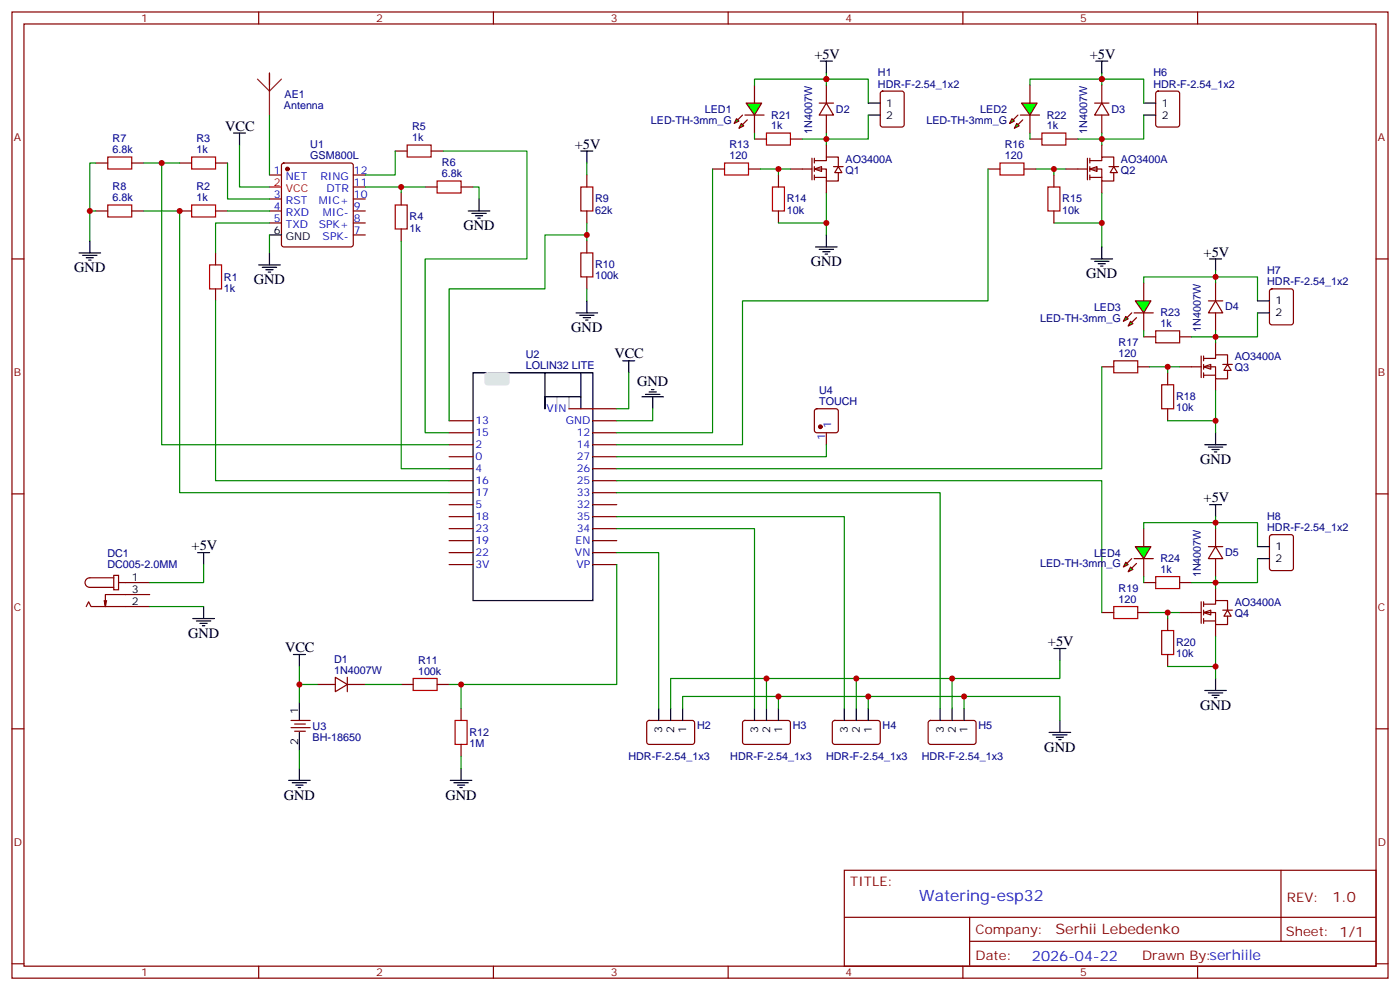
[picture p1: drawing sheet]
<svg xmlns="http://www.w3.org/2000/svg" width="412mm" height="292mm" viewBox="0 0 412 292" stroke-linecap="round" stroke-linejoin="round" font-family="sans-serif">
<g fill="none" stroke="#870000" stroke-width=".35">
<path d="M3.5 3.5h405.4v284.4h-405.4zM7.1 7.1h398.2v277.2h-398.2zM76.2 3.5v3.6M145.3 3.5v3.6M214.5 3.5v3.6M283.6 3.5v3.6M352.8 3.5v3.6M3.5 76.2h3.6M405.3 76.2h3.6M3.5 145.3h3.6M405.3 145.3h3.6M3.5 214.5h3.6"/>
<path d="M405.3 214.5h3.6M248.7 256.1h156.6v28.2h-156.6zM377.3 256.1v20.9M248.7 270h156.5M285.6 277h119.6M285.6 270v14.1M3.5 283.6h3.6M76.2 284.3v3.6M145.3 284.3v3.6M214.5 284.3v3.6M283.6 284.3v3.6M352.8 284.3v3.6"/>
<path d="M405.3 283.6h3.6"/>
</g>
<path d="M139.3 109.7h35.3v67h-35.3zM171.1 116.8v3.5M160.5 120.3v-3.5v3.5" fill="none" stroke="#000" stroke-width=".35"/>
<path d="M143.1 109.9l.5-.2 5.9 .1 .4 .6v2.4l-.7 .4h-5.9l-.4-.7v-2.1z" fill="#dedede" stroke="#dedede" stroke-width=".35"/>
<path d="M164 116.8v3.5M167.6 116.8v3.5" fill="none" stroke="#ccc" stroke-width=".35"/>
<path d="M160.5 109.7h10.6v7.1h-10.6z" fill="#fff" stroke="#000" stroke-width=".35"/>
<g fill="none" stroke="#870000" stroke-width=".35">
<path d="M79.4 21.5v5.3M28.2 48h3.5M38.8 48h3.5M52.9 48h3.5M63.5 48h3.5M79.4 51.5h3.5M79.4 58.6h3.5M83.1 48.2l.5-.2h19.8l.5 .2 .2 .5v23.3l-.3 .5-.4 .2h-19.8l-.5-.3-.2-.4v-23.3zM104.1 51.5h3.5M104.1 58.6h3.5M104.1 55h3.5M116.4 44.4h3.5"/>
<path d="M118.2 56.8v3.5M125.2 55h3.6M127 44.4h3.5M135.8 55h3.5M172.9 51.5v3.5M28.2 62.1h3.5M38.8 62.1h3.5M52.9 62.1h3.5M63.5 62.1h3.5M63.5 74.4v3.6M79.4 62.1h3.5M79.4 65.6h3.5"/>
<path d="M104.1 62.1h3.5M104.1 65.6h3.5M104.1 69.1h3.5M118.2 67.4v3.5M172.9 62.1v3.5M172.9 70.9v3.5M63.5 85v3.5M172.9 81.5v3.5M132.3 137.9h7M132.3 134.4h7M132.3 130.9h7M132.3 127.4h7"/>
<path d="M132.3 123.8h7M167.6 120.3h14.1M174.6 137.9h7.1M174.6 134.4h7.1M174.6 130.9h7.1M174.6 127.4h7.1M174.6 123.8h7.1M132.3 159.1h7M132.3 155.6h7M132.3 152h7M132.3 148.5h7M132.3 145h7"/>
<path d="M132.3 141.5h7M174.6 159.1h7.1M174.6 155.6h7.1M174.6 152h7.1M174.6 148.5h7.1M174.6 145h7.1M174.6 141.5h7.1M132.3 162.6h7M132.3 166.2h7M174.6 162.6h7.1M174.6 166.2h7.1M98.8 199.3l3.5 2.1-3.5 2.2z"/>
<path d="M102.3 199.3v4.3M85.7 214.1h5.7M85.7 212h5.7M86.8 215.2h3.2M86.8 213.1h3.2M93.5 201.4h5.3M102.3 201.4h5.3M118.2 201.4h3.5M128.8 201.4h3.5M135.8 208.5v3.5M135.8 219.1v3.5"/>
</g>
<circle cx="84.7" cy="49.7" r=".53" fill="#870000" stroke="#870000" stroke-width=".35"/>
<path d="M79.4 55h3.5" fill="none" stroke="#f00" stroke-width=".35"/>
<g fill="none" stroke="#000" stroke-width=".35">
<path d="M68.8 39.2h3.5M70.6 39.2v3.5M141.1 58.6v3.5M171.1 44.4h3.5M172.9 44.4v3.6M23.3 74.4h6.3M24.3 75.1h4.3M25.4 75.8h2.1M26.1 76.6h.7M26.5 70.9v3.5M76.2 78h6.3M77.3 78.7h4.2"/>
<path d="M78.3 79.4h2.1M79.4 69.1h3.5M79.4 74.4v3.6M137.9 62.1h6.4M139 62.8h4.2M140.1 63.5h2.1M140.8 64.2h.7M79 80.1h.7M169.7 92.1h6.3M170.7 92.8h4.3M171.8 93.5h2.1M172.5 94.2h.7"/>
<path d="M172.9 88.5v3.6M183.4 106.2h3.6M185.2 106.2v3.5M86.4 192.6h3.6M88.2 192.6v3.5M88.2 206.7v5.3M88.2 215.5v5.3M85 229.7h6.4M86.1 230.4h4.2M87.1 231.1h2.2M87.8 231.8h.7M88.2 226.1v3.6"/>
<path d="M132.6 229.7h6.4M133.7 230.4h4.2M134.8 231.1h2.1M135.5 231.8h.7M135.8 226.1v3.6"/>
</g>
<path d="M31.7 46.2h7.1v3.5h-7.1zM56.4 46.2h7.1v3.5h-7.1zM119.9 42.7h7.1v3.5h-7.1zM128.8 53.3h7v3.5h-7zM171.1 55h3.5v7.1h-3.5zM31.7 60.3h7.1v3.6h-7.1zM56.4 60.3h7.1v3.6h-7.1zM61.7 78h3.6v7h-3.6zM116.4 60.3h3.5v7.1h-3.5zM171.1 74.4h3.5v7.1h-3.5zM121.7 199.7h7.1v3.5h-7.1zM134.1 212h3.5v7.1h-3.5z" fill="none" stroke="#a10000" stroke-width=".35"/>
<g fill="none" stroke="#008700" stroke-width=".35">
<path d="M79.4 33.9v17.6M28.2 48h-1.7v14.1M42.3 48h5.3v82.9h84.7M47.6 48h5.3M67 48v10.6h12.4M70.6 42.7v12.3h8.8M107.6 55h17.6M116.4 44.4v7.1h-8.8M118.2 55v1.8M130.5 44.4h24.7v31.8h-30v51.2h7.1M139.3 55h1.8v3.6M172.9 48v3.5"/>
<path d="M28.2 62.1h-1.7v8.8M42.3 62.1h10.6v82.9h79.4M67 62.1h12.4M79.4 65.6h-15.9v8.8M79.4 69.1v5.3M118.2 70.9v67h14.1M172.9 69.1h-12.4v15.9h-28.2v38.8M172.9 65.6v5.3M63.5 88.5v53h68.8M172.9 85v3.5M185.2 109.7v10.6h-3.5M88.2 196.1v10.6"/>
<path d="M88.2 201.4h5.3M107.6 201.4h10.6M132.3 201.4h3.5v7.1M88.2 220.8v5.3M135.8 222.6v3.5"/>
</g>
<path d="M75.8 23.3l3.6 3.5M79.4 26.8v7.1M82.9 23.3l-3.5 3.5" fill="none" stroke="#8c2424" stroke-width=".35"/>
<g fill="#fff" stroke="#870000" stroke-width=".35">
<path d="M239.9 49.7l2.1-.7v1.4z"/>
<path d="M246.9 49l1.1 1.8h-2.1z"/>
</g>
<g fill="none" stroke="#870000" stroke-width=".35">
<path d="M241.3 30.3h4.2M243.4 30.3l2.1 3.6h-4.2zM243.4 25v5.3M243.4 33.9v5.3M259.5 27l.5-.2h5.6l.7 .4v9.5l-.4 .6-5.9 .1-.7-.5v-9.4zM322.4 30.3h4.3M324.6 30.3l2.1 3.6h-4.3zM324.6 25v5.3M324.6 33.9v5.3M340.7 27l.4-.2h5.7l.6 .4 .1 9.5-.5 .6-5.9 .1-.6-.5-.1-9.4zM209.9 49.7h3.5M220.5 49.7h3.5"/>
<path d="M229.3 51.5v3.5M232.8 49.7h6.4M239.2 46.6v6.3M239.9 47.3h3.5v-1.1h3.5v2.8M239.9 49.7h3.5v3.6h3.5v-2.5M239.9 52.2h3.5M239.9 46.6v1.4M239.9 49v1.4M239.9 51.5v1.4M243.4 42.7v3.5M243.4 53.3v3.5M245.5 49h2.9"/>
<path d="M291 49.7h3.6M301.6 49.7h3.6M310.4 51.5v3.5M229.3 62.1v3.5M310.4 62.1v3.5M190.7 212.2l.5-.2 13 .1 .4 .6-.1 5.9-.6 .5-13-.1-.4-.6v-5.7zM219 212.2l.4-.2 13 .1 .4 .6v5.9l-.7 .5-12.9-.1-.5-.6v-5.7zM245.4 212.2l.5-.2 13 .1 .4 .6-.1 5.9-.6 .5-13-.1-.4-.6v-5.7zM273.6 212.2l.5-.2 13 .1 .4 .6-.1 5.9-.6 .5-13-.1-.4-.6v-5.7z"/>
</g>
<g fill="none" stroke="#000" stroke-width=".35">
<path d="M241.7 18h3.5M243.4 18v3.5M322.8 18h3.5M324.6 18v3.5M255.8 30.3h3.5M255.8 33.9h3.5M336.9 30.3h3.5M336.9 33.9h3.5M240.2 72.7h6.4M241.3 73.4h4.2M242.4 74.1h2.1M243.1 74.8h.7"/>
<path d="M243.4 69.1v3.6M321.4 76.2h6.3M322.4 76.9h4.3M323.5 77.6h2.1M324.2 78.3h.7M324.6 72.7v3.5M189.1 116.8h6.3M190.1 116.1h4.3M191.2 115.4h2.1M191.9 114.7h.7M192.3 116.8v3.5M310.4 190.9h3.6"/>
<path d="M312.2 190.9v3.5M194 208.5v3.5M197.6 208.5v3.5M201.1 208.5v3.5M222.2 208.5v3.5M225.8 208.5v3.5M229.3 208.5v3.5M248.7 208.5v3.5M252.2 208.5v3.5M255.8 208.5v3.5M276.9 208.5v3.5M280.5 208.5v3.5"/>
<path d="M284 208.5v3.5M309 215.5h6.4M310.1 216.3h4.2M311.1 217h2.2M311.9 217.7h.7M312.2 212v3.5"/>
</g>
<g fill="none" stroke="#008700" stroke-width=".35">
<path d="M243.4 21.5v1.8h12.4v7M243.4 39.2v3.5M255.8 33.9v7h-12.4M324.6 21.5v1.8h12.3v7M324.6 39.2v3.5M336.9 33.9v7h-12.3M209.9 49.7v77.7h-28.2M224 49.7h8.8M229.3 49.7v1.8M243.4 56.8v12.3M305.2 49.7h8.8M310.4 49.7v1.8"/>
<path d="M324.6 56.8v15.9M229.3 65.6h14.1M310.4 65.6h14.2M192.3 120.3v3.5h-10.6M181.7 155.6h40.5v52.9M181.7 145h95.2v63.5M181.7 152h67v56.5M181.7 162.6h12.3v45.9M225.8 199.7v8.8M252.2 199.7v8.8M280.5 199.7v8.8M312.2 194.4v5.3h-114.6v8.8"/>
<path d="M201.1 208.5v-3.5h111.1v7M229.3 205v3.5M255.8 205v3.5M284 205v3.5"/>
</g>
<path d="M213.4 48h7.1v3.5h-7.1zM227.5 55h3.6v7.1h-3.6zM294.6 48h7v3.5h-7zM308.7 55h3.5v7.1h-3.5z" fill="none" stroke="#a10000" stroke-width=".35"/>
<g fill="#fff" stroke="#870000" stroke-width=".35">
<path d="M321 49.7l2.1-.7v1.4z"/>
<path d="M328.1 49l1 1.8h-2.1z"/>
</g>
<path d="M314 49.7h6.3M320.3 46.6v6.3M321 47.3h3.6v-1.1h3.5v2.8M321 49.7h3.6v3.6h3.5v-2.5M321 52.2h3.6M321 46.6v1.4M321 49v1.4M321 51.5v1.4M324.6 42.7v3.5M324.6 53.3v3.5M326.7 49h2.8" fill="none" stroke="#870000" stroke-width=".35"/>
<g fill="#fff" stroke="#870000" stroke-width=".35">
<path d="M354.5 107.9l2.2-.7v1.5z"/>
<path d="M361.6 107.2l1.1 1.8h-2.2z"/>
</g>
<g fill="none" stroke="#870000" stroke-width=".35">
<path d="M356 88.5h4.2M358.1 88.5l2.1 3.6h-4.2zM358.1 83.3v5.2M358.1 92.1v5.3M374.2 85.2l.4-.2h5.7l.6 .5 .1 9.4-.5 .6-5.9 .1-.6-.5-.1-9.4zM324.6 107.9h3.5M335.1 107.9h3.6M344 109.7v3.5M347.5 107.9h6.3M353.8 104.8v6.3M354.5 105.5h3.6v-1.1h3.5v2.8M354.5 107.9h3.6v3.6h3.5v-2.5"/>
<path d="M354.5 110.4h3.6M354.5 104.8v1.4M354.5 107.2v1.5M354.5 109.7v1.4M358.1 100.9v3.5M358.1 111.5v3.5M360.2 107.2h2.8M344 120.3v3.5"/>
</g>
<path d="M356.3 76.2h3.5M358.1 76.2v3.5M370.4 88.5h3.5M370.4 92.1h3.5M354.9 130.9h6.3M356 131.6h4.2M357 132.3h2.1M357.7 133h.7M358.1 127.4v3.5" fill="none" stroke="#000" stroke-width=".35"/>
<path d="M358.1 79.7v1.8h12.3v7M358.1 97.4v3.5M370.4 92.1v7h-12.3M338.7 107.9h8.8M344 107.9v1.8M358.1 115v12.4M344 123.8h14.1" fill="none" stroke="#008700" stroke-width=".35"/>
<path d="M328.1 106.2h7v3.5h-7zM342.2 113.2h3.5v7.1h-3.5z" fill="none" stroke="#a10000" stroke-width=".35"/>
<g fill="#fff" stroke="#870000" stroke-width=".35">
<path d="M354.5 180.3l2.2-.7v1.4z"/>
<path d="M361.6 179.6l1.1 1.7h-2.2z"/>
</g>
<g fill="none" stroke="#870000" stroke-width=".35">
<path d="M240.1 120.5l.5-.2h5.6l.5 .2 .2 .5v5.6l-.2 .5-.5 .3h-5.6l-.5-.3-.2-.5v-5.6zM243.4 127.4v3.5M358.1 155.6v5.3M374.2 157.5l.4-.2h5.7l.6 .5 .1 9.4-.5 .7h-5.9l-.6-.4-.1-9.5zM25.4 178.5l.7-1.4 .7 1.4h17.3M31.4 176.7l-.4 1.8M33.5 169.3h1.4v4.3h-1.4zM33.5 170h-7a1.41 1.41 0 0 0-1.5 1.5 1.41 1.41 0 0 0 1.5 1.4h7M34.9 171.4h9.2M44.1 175h-13.1v3.5l-.3-1.8M353.8 177.1v6.3M354.5 177.8h3.6v-1.1h3.5v2.9"/>
<path d="M354.5 177.1v1.4M354.5 179.6v1.4M356 160.9h4.2M358.1 160.9l2.1 3.5h-4.2zM358.1 164.4v5.3M358.1 173.2v3.5M360.2 179.6h2.8M324.6 180.3h3.5M335.1 180.3h3.6M344 182v3.6M344 192.6v3.5M347.5 180.3h6.3"/>
<path d="M354.5 180.3h3.6v3.5h3.5v-2.5M354.5 182.7h3.6M354.5 182v1.4M358.1 183.8v3.5"/>
</g>
<g fill="none" stroke="#000" stroke-width=".35">
<path d="M356.3 148.5h3.5M358.1 148.5v3.5M58.2 162.6h3.5M60 162.6v3.6M60 178.5v3.5M370.4 160.9h3.5M370.4 164.4h3.5M56.8 182h6.3M57.9 182.7h4.2M58.9 183.4h2.1M59.6 184.1h.7M358.1 199.7v3.5"/>
<path d="M354.9 203.2h6.3M356 203.9h4.2M357 204.6h2.1M357.7 205.3h.7"/>
</g>
<g fill="none" stroke="#008700" stroke-width=".35">
<path d="M291 49.7v38.8h-72.3v42.4h-37M324.6 107.9v30h-142.9M243.4 130.9v3.5h-61.7M181.7 141.5h142.9v38.8M358.1 152v1.8h12.3v7.1M44.1 178.5h15.9M60 166.2v5.2h-15.9M181.7 166.2v35.2h-45.9M358.1 169.7v3.5M370.4 164.4v7h-12.3M338.7 180.3h8.8M344 180.3v1.7"/>
<path d="M344 196.1h14.1M358.1 187.3v12.4"/>
</g>
<path d="M328.1 178.5h7v3.5h-7zM342.2 185.6h3.5v7h-3.5z" fill="none" stroke="#a10000" stroke-width=".35"/>
<circle cx="241.7" cy="125.6" r=".53" fill="#870000" stroke="#870000" stroke-width=".35"/>
<path d="M219.8 30.3h4.6l-2.2 3.6z" fill="#0f0" stroke="#870000" stroke-width=".35"/>
<path d="M219.4 33.9h5.7z" fill="#f00" stroke="#870000" stroke-width=".35"/>
<g fill="#870000" stroke="#870000" stroke-width=".35">
<path d="M218.7 33.9l-1.4 1.4z"/>
<path d="M220.1 35.3l-1.4 1.4z"/>
</g>
<g fill="#0f0" stroke="#870000" stroke-width=".35">
<path d="M217 34.9l.7 .7-1.4 .7z"/>
<path d="M218.4 36.3l.7 .7-1.4 .7z"/>
</g>
<path d="M222.2 25v5.3M222.2 33.9v5.3M222.2 40.9h3.6M232.8 40.9h3.6M303.4 40.9h3.5M314 40.9h3.5" fill="none" stroke="#870000" stroke-width=".35"/>
<path d="M225.8 39.2h7v3.5h-7zM306.9 39.2h7.1v3.5h-7.1z" fill="none" stroke="#a10000" stroke-width=".35"/>
<path d="M222.2 39.2v1.7M243.4 23.3h-21.2v1.7M236.4 40.9h7" fill="none" stroke="#008700" stroke-width=".35"/>
<path d="M300.9 30.3h4.6l-2.1 3.6z" fill="#0f0" stroke="#870000" stroke-width=".35"/>
<path d="M300.6 33.9h5.6z" fill="#f00" stroke="#870000" stroke-width=".35"/>
<g fill="#870000" stroke="#870000" stroke-width=".35">
<path d="M299.9 33.9l-1.5 1.4z"/>
<path d="M301.3 35.3l-1.4 1.4z"/>
</g>
<g fill="#0f0" stroke="#870000" stroke-width=".35">
<path d="M298.1 34.9l.7 .7-1.4 .7z"/>
<path d="M299.5 36.3l.7 .7-1.4 .7z"/>
</g>
<path d="M303.4 25v5.3M303.4 33.9v5.3M336.9 99.1h3.5M347.5 99.1h3.5" fill="none" stroke="#870000" stroke-width=".35"/>
<path d="M340.4 97.4h7.1v3.5h-7.1z" fill="none" stroke="#a10000" stroke-width=".35"/>
<path d="M334.4 88.5h4.6l-2.1 3.6z" fill="#0f0" stroke="#870000" stroke-width=".35"/>
<path d="M334.1 92.1h5.6z" fill="#f00" stroke="#870000" stroke-width=".35"/>
<g fill="#870000" stroke="#870000" stroke-width=".35">
<path d="M333.4 92.1l-1.4 1.4z"/>
<path d="M333.4 94.9l1.4-1.4z"/>
</g>
<g fill="#0f0" stroke="#870000" stroke-width=".35">
<path d="M331.6 93.1l.7 .7-1.4 .7z"/>
<path d="M333 94.5l.7 .7-1.4 .8z"/>
</g>
<path d="M336.9 83.3v5.2M336.9 92.1v5.3M336.9 171.4h3.5M347.5 171.4h3.5" fill="none" stroke="#870000" stroke-width=".35"/>
<path d="M340.4 169.7h7.1v3.5h-7.1z" fill="none" stroke="#a10000" stroke-width=".35"/>
<path d="M334.4 160.9h4.6l-2.1 3.5z" fill="#0f0" stroke="#870000" stroke-width=".35"/>
<path d="M334.1 164.4h5.6z" fill="#f00" stroke="#870000" stroke-width=".35"/>
<g fill="#870000" stroke="#870000" stroke-width=".35">
<path d="M333.4 164.4l-1.4 1.4z"/>
<path d="M333.4 167.2l1.4-1.4z"/>
</g>
<g fill="#0f0" stroke="#870000" stroke-width=".35">
<path d="M331.6 165.5l.7 .7-1.4 .7z"/>
<path d="M333 166.9l.7 .7-1.4 .7z"/>
</g>
<path d="M336.9 155.6v5.3M336.9 164.4v5.3" fill="none" stroke="#870000" stroke-width=".35"/>
<path d="M243.4 23.3v1.7M303.4 25v-1.7h21.2v1.7M303.4 39.2v1.7M317.5 40.9h7.1M336.9 83.3v-1.8h21.2v1.8M336.9 97.4v1.7M351 99.1h7.1M336.9 155.6v-1.8h21.2v1.8M336.9 169.7v1.7M351 171.4h7.1" fill="none" stroke="#008700" stroke-width=".35"/>
<g fill="#c00">
<circle cx="47.6" cy="48" r=".88"/>
<circle cx="52.9" cy="62.1" r=".88"/>
<circle cx="26.5" cy="62.1" r=".88"/>
<circle cx="118.2" cy="55" r=".88"/>
<circle cx="172.9" cy="69.1" r=".88"/>
<circle cx="88.2" cy="201.4" r=".88"/>
<circle cx="229.3" cy="49.7" r=".88"/>
<circle cx="243.4" cy="65.6" r=".88"/>
<circle cx="243.4" cy="23.3" r=".88"/>
<circle cx="243.4" cy="40.9" r=".88"/>
<circle cx="229.3" cy="205" r=".88"/>
<circle cx="255.8" cy="205" r=".88"/>
<circle cx="284" cy="205" r=".88"/>
<circle cx="225.8" cy="199.7" r=".88"/>
<circle cx="252.2" cy="199.7" r=".88"/>
<circle cx="280.5" cy="199.7" r=".88"/>
<circle cx="324.6" cy="40.9" r=".88"/>
<circle cx="324.6" cy="23.3" r=".88"/>
<circle cx="324.6" cy="65.6" r=".88"/>
<circle cx="310.4" cy="49.7" r=".88"/>
<circle cx="344" cy="107.9" r=".88"/>
<circle cx="358.1" cy="123.8" r=".88"/>
<circle cx="358.1" cy="99.1" r=".88"/>
<circle cx="344" cy="180.3" r=".88"/>
<circle cx="358.1" cy="196.1" r=".88"/>
<circle cx="358.1" cy="171.4" r=".88"/>
<circle cx="135.8" cy="201.4" r=".88"/>
<circle cx="358.1" cy="81.5" r=".88"/>
<circle cx="358.1" cy="153.8" r=".88"/>
</g>
<text font-size="4.6" fill="#00f" x="270.8" y="265.1">Watering-esp32</text>
<g font-size="4.2">
<text x="239.9" y="17.3">+5V</text>
<text x="321" y="17.3">+5V</text>
<text x="66.3" y="38.5">VCC</text>
<text x="169.3" y="43.7">+5V</text>
<text x="136.5" y="67.7">GND</text>
<text x="354.5" y="75.5">+5V</text>
<text x="21.9" y="80.1">GND</text>
<text x="74.8" y="83.6">GND</text>
<text x="238.8" y="78.3">GND</text>
<text x="320" y="81.8">GND</text>
<text x="168.3" y="97.7">GND</text>
<text x="181" y="105.5">VCC</text>
<text x="187.7" y="113.5">GND</text>
<text x="353.5" y="136.5">GND</text>
<text x="354.5" y="147.8">+5V</text>
<text x="56.4" y="161.9">+5V</text>
<text x="55.4" y="187.7">GND</text>
<text x="84" y="191.9">VCC</text>
<text x="308.7" y="190.1">+5V</text>
<text x="353.5" y="208.8">GND</text>
<text x="307.6" y="221.2">GND</text>
<text x="83.6" y="235.3">GND</text>
<text x="131.2" y="235.3">GND</text>
</g>
<g font-size="4.2" fill="#800">
<text x="392.5" y="265.4">1.0</text>
<text x="310.9" y="274.9">Serhii Lebedenko</text>
</g>
<text font-size="4.2" fill="#00f" x="304" y="282.7">2026-04-22</text>
<g font-size="3.9" fill="#800">
<text x="250.5" y="260.7">TITLE:</text>
<text x="379.1" y="265.4">REV:</text>
<text x="287.4" y="274.9">Company:</text>
<text x="378.7" y="275.5">Sheet: 1/1</text>
<text x="287.4" y="282.6">Date:</text>
<text x="336.4" y="282.7">Drawn By:serhiile</text>
</g>
<g font-size="3.2" fill="#800">
<text x="41.6" y="6.5">1</text>
<text x="110.8" y="6.5">2</text>
<text x="179.9" y="6.5">3</text>
<text x="249.1" y="6.5">4</text>
<text x="318.2" y="6.5">5</text>
<text x="4.1" y="41.6">A</text>
<text x="405.9" y="41.6">A</text>
<text x="4.1" y="110.8">B</text>
<text x="405.9" y="110.8">B</text>
<text x="4.1" y="179.9">C</text>
<text x="405.9" y="179.9">C</text>
<text x="4.1" y="249.1">D</text>
<text x="405.9" y="249.1">D</text>
<text x="41.6" y="287.3">1</text>
<text x="110.8" y="287.3">2</text>
<text x="179.9" y="287.3">3</text>
<text x="249.1" y="287.3">4</text>
<text x="318.2" y="287.3">5</text>
</g>
<g font-size="3.2" fill="#000080">
<text x="258.6" y="22.4">H1</text>
<text x="339.7" y="22.4">H6</text>
<text x="83.8" y="28.7">AE1</text>
<text x="258.6" y="25.8">HDR-F-2.54_1x2</text>
<text x="339.7" y="25.8">HDR-F-2.54_1x2</text>
<text x="83.6" y="32">Antenna</text>
<text x="207.6" y="33.3">LED1</text>
<text x="227.2" y="34.9">R21</text>
<text x="246.2" y="33.1">D2</text>
<text x="288.7" y="33.3">LED2</text>
<text x="308.3" y="34.9">R22</text>
<text x="327.4" y="33.1">D3</text>
<text x="33.2" y="41.9">R7</text>
<text x="57.9" y="41.9">R3</text>
<text x="121.4" y="41.6">1k</text>
<text x="121.4" y="38.4">R5</text>
<text x="191.7" y="36.5">LED-TH-3mm_G</text>
<text x="227.2" y="38.1">1k</text>
<text x="239.3" y="39.4" transform="rotate(-90 239.3 39.4)">1N4007W</text>
<text x="272.9" y="36.5">LED-TH-3mm_G</text>
<text x="308.3" y="38.1">1k</text>
<text x="320.3" y="39.4" transform="rotate(-90 320.3 39.4)">1N4007W</text>
<text x="33.2" y="45.2">6.8k</text>
<text x="57.9" y="45.2">1k</text>
<text x="91.4" y="46.9">GSM800L</text>
<text x="91.4" y="43.6">U1</text>
<text x="214.9" y="46.9">120</text>
<text x="214.9" y="43.6">R13</text>
<text x="249.1" y="47.9">AO3400A</text>
<text x="296" y="46.9">120</text>
<text x="296" y="43.6">R16</text>
<text x="330.2" y="47.9">AO3400A</text>
<text x="130.2" y="52.2">6.8k</text>
<text x="130.2" y="48.9">R6</text>
<text x="249.1" y="51.1">Q1</text>
<text x="330.2" y="51.1">Q2</text>
<text x="33.2" y="59.3">6.8k</text>
<text x="33.2" y="56">R8</text>
<text x="57.9" y="59.3">1k</text>
<text x="57.9" y="56">R2</text>
<text x="175.3" y="59.6">R9</text>
<text x="231.8" y="59.6">R14</text>
<text x="312.9" y="59.6">R15</text>
<text x="120.6" y="64.9">R4</text>
<text x="175.3" y="62.8">62k</text>
<text x="231.8" y="62.8">10k</text>
<text x="312.9" y="62.8">10k</text>
<text x="120.6" y="68.1">1k</text>
<text x="66" y="82.6">R1</text>
<text x="175.3" y="82.2">100k</text>
<text x="175.3" y="79">R10</text>
<text x="373.3" y="84">HDR-F-2.54_1x2</text>
<text x="373.3" y="80.6">H7</text>
<text x="66" y="85.8">1k</text>
<text x="306.4" y="94.7">LED-TH-3mm_G</text>
<text x="322.3" y="91.5">LED3</text>
<text x="341.9" y="93.1">R23</text>
<text x="360.9" y="91.3">D4</text>
<text x="329.5" y="101.9">R17</text>
<text x="341.9" y="96.3">1k</text>
<text x="353.8" y="97.6" transform="rotate(-90 353.8 97.6)">1N4007W</text>
<text x="154.9" y="105.4">U2</text>
<text x="329.5" y="105.1">120</text>
<text x="363.7" y="106.1">AO3400A</text>
<text x="154.9" y="108.7">LOLIN32 LITE</text>
<text x="363.7" y="109.3">Q3</text>
<text x="241.3" y="119.2">TOUCH</text>
<text x="241.3" y="116">U4</text>
<text x="346.4" y="117.8">R18</text>
<text x="346.4" y="121.1">10k</text>
<text x="373.3" y="153">H8</text>
<text x="373.3" y="156.3">HDR-F-2.54_1x2</text>
<text x="31.6" y="167.2">DC005-2.0MM</text>
<text x="31.6" y="164">DC1</text>
<text x="306.4" y="167">LED-TH-3mm_G</text>
<text x="322.3" y="163.8">LED4</text>
<text x="341.9" y="165.4">R24</text>
<text x="360.9" y="163.6">D5</text>
<text x="341.9" y="168.6">1k</text>
<text x="353.8" y="169.9" transform="rotate(-90 353.8 169.9)">1N4007W</text>
<text x="329.5" y="177.4">120</text>
<text x="329.5" y="174.2">R19</text>
<text x="363.7" y="178.4">AO3400A</text>
<text x="363.7" y="181.6">Q4</text>
<text x="346.4" y="190.1">R20</text>
<text x="98.4" y="195.1">D1</text>
<text x="123.1" y="195.3">R11</text>
<text x="346.4" y="193.4">10k</text>
<text x="98.4" y="198.3">1N4007W</text>
<text x="123.1" y="198.6">100k</text>
<text x="92.1" y="214.9">U3</text>
<text x="205.3" y="214.4">H2</text>
<text x="233.5" y="214.4">H3</text>
<text x="260" y="214.4">H4</text>
<text x="288.2" y="214.4">H5</text>
<text x="92.1" y="218.1">BH-18650</text>
<text x="138.3" y="219.9">1M</text>
<text x="138.3" y="216.5">R12</text>
<text x="185.1" y="223.6">HDR-F-2.54_1x3</text>
<text x="215.1" y="223.6">HDR-F-2.54_1x3</text>
<text x="243.3" y="223.6">HDR-F-2.54_1x3</text>
<text x="271.5" y="223.6">HDR-F-2.54_1x3</text>
</g>
<g font-size="3.2">
<text x="261.1" y="31.4">1</text>
<text x="261.1" y="34.9">2</text>
<text x="342.2" y="31.4">1</text>
<text x="342.2" y="34.9">2</text>
<text x="80.7" y="68.8">6</text>
<text x="84.2" y="70.6">GND</text>
<text x="375.7" y="89.6">1</text>
<text x="375.7" y="93.1">2</text>
<text x="375.7" y="161.9">1</text>
<text x="375.7" y="165.5">2</text>
<text x="38.8" y="171.1">1</text>
<text x="38.8" y="174.6">3</text>
<text x="38.8" y="178.2">2</text>
<text x="87.8" y="210.3" transform="rotate(-90 87.8 210.3)">1</text>
<text x="195.1" y="215.8" transform="rotate(-90 195.1 215.8)">3</text>
<text x="198.6" y="215.8" transform="rotate(-90 198.6 215.8)">2</text>
<text x="202.1" y="215.8" transform="rotate(-90 202.1 215.8)">1</text>
<text x="223.3" y="215.8" transform="rotate(-90 223.3 215.8)">3</text>
<text x="226.8" y="215.8" transform="rotate(-90 226.8 215.8)">2</text>
<text x="230.4" y="215.8" transform="rotate(-90 230.4 215.8)">1</text>
<text x="249.8" y="215.8" transform="rotate(-90 249.8 215.8)">3</text>
<text x="253.3" y="215.8" transform="rotate(-90 253.3 215.8)">2</text>
<text x="256.8" y="215.8" transform="rotate(-90 256.8 215.8)">1</text>
<text x="278" y="215.8" transform="rotate(-90 278 215.8)">3</text>
<text x="281.5" y="215.8" transform="rotate(-90 281.5 215.8)">2</text>
<text x="285" y="215.8" transform="rotate(-90 285 215.8)">1</text>
<text x="87.8" y="219.3" transform="rotate(-90 87.8 219.3)">2</text>
</g>
<g font-size="3.2" fill="#00f">
<text x="80.7" y="51.2">1</text>
<text x="84.2" y="52.9">NET</text>
<text x="94.4" y="52.9">RING</text>
<text x="104.2" y="51.2">12</text>
<text x="80.7" y="58.2">3</text>
<text x="84.2" y="60">RST</text>
<text x="93.9" y="60">MIC+</text>
<text x="96.2" y="56.4">DTR</text>
<text x="104.2" y="58.2">10</text>
<text x="104.2" y="54.7">11</text>
<text x="80.7" y="61.7">4</text>
<text x="80.7" y="65.3">5</text>
<text x="84.2" y="63.5">RXD</text>
<text x="95.1" y="63.5">MIC-</text>
<text x="104.2" y="65.3">8</text>
<text x="104.2" y="61.7">9</text>
<text x="84.2" y="67">TXD</text>
<text x="93.9" y="67">SPK+</text>
<text x="95" y="70.6">SPK-</text>
<text x="104.2" y="68.8">7</text>
<text x="140.1" y="124.9">13</text>
<text x="161" y="121.4">VIN</text>
<text x="166.6" y="124.9">GND</text>
<text x="140.1" y="131.9">2</text>
<text x="140.1" y="128.4">15</text>
<text x="169.9" y="131.9">14</text>
<text x="169.9" y="128.4">12</text>
<text x="243.1" y="129.5" transform="rotate(-90 243.1 129.5)">1</text>
<text x="244.8" y="126" transform="rotate(-90 244.8 126)">1</text>
<text x="140.1" y="135.5">0</text>
<text x="169.9" y="135.5">27</text>
<text x="140.1" y="142.5">16</text>
<text x="140.1" y="139">4</text>
<text x="169.9" y="142.5">25</text>
<text x="169.9" y="139">26</text>
<text x="140.1" y="149.6">5</text>
<text x="140.1" y="146">17</text>
<text x="169.9" y="149.6">32</text>
<text x="169.9" y="146">33</text>
<text x="140.1" y="153.1">18</text>
<text x="169.9" y="153.1">35</text>
<text x="140.1" y="160.2">19</text>
<text x="140.1" y="156.6">23</text>
<text x="169.5" y="160.2">EN</text>
<text x="169.9" y="156.6">34</text>
<text x="140.1" y="163.7">22</text>
<text x="140.1" y="167.2">3V</text>
<text x="169.4" y="163.7">VN</text>
<text x="169.8" y="167.2">VP</text>
</g>
<g font-size="3.2" fill="#f00">
<text x="80.7" y="54.7">2</text>
<text x="84.2" y="56.4">VCC</text>
</g>
</svg>
